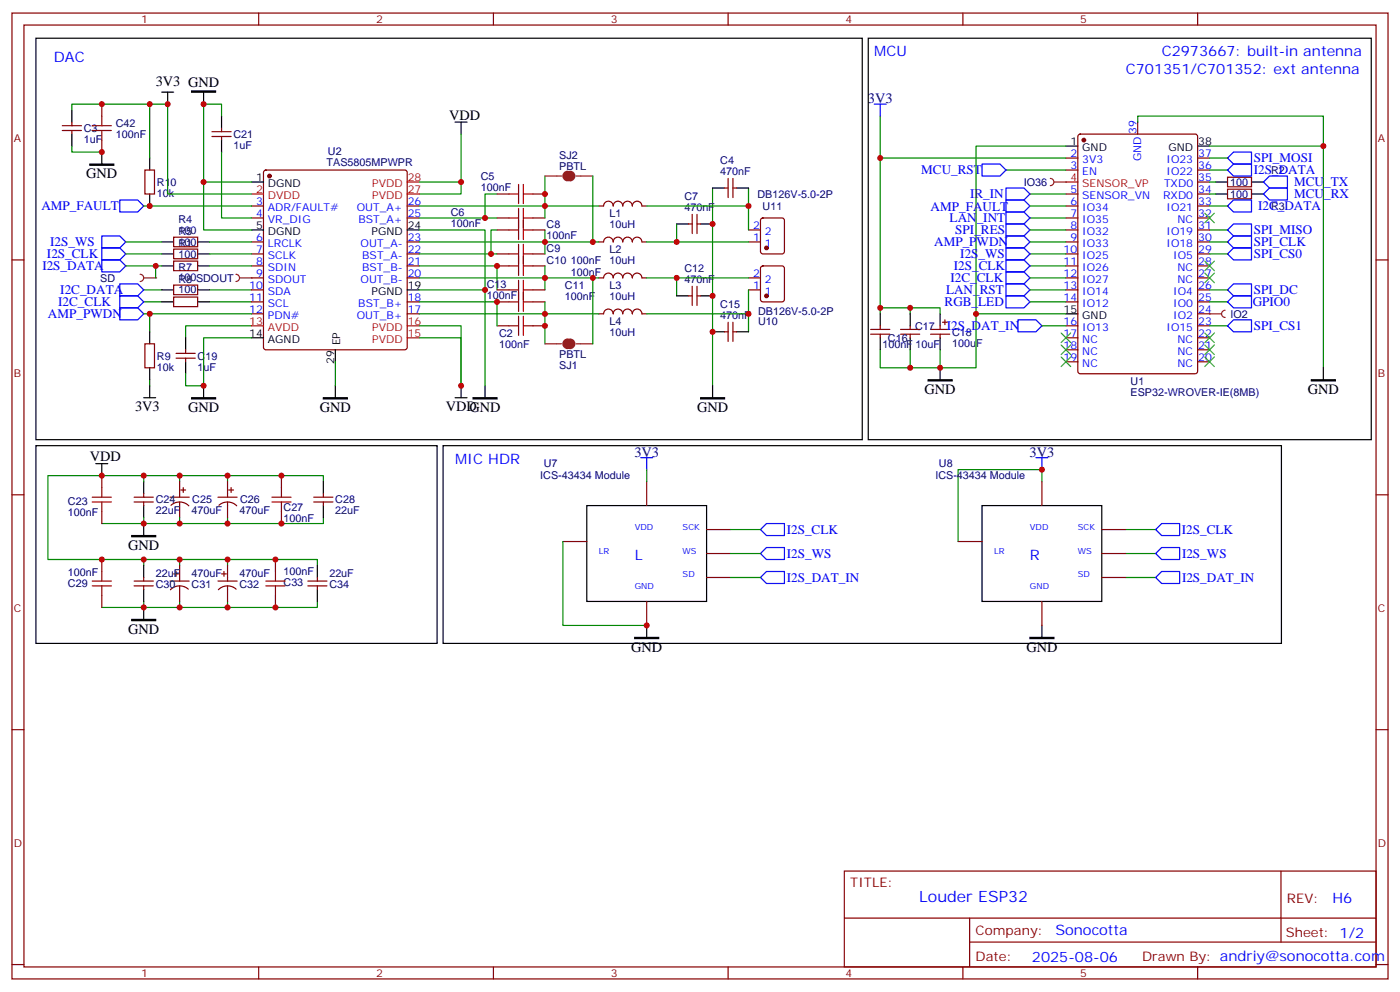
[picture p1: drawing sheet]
<svg xmlns="http://www.w3.org/2000/svg" width="412mm" height="292mm" viewBox="0 0 412 292" stroke-linecap="round" stroke-linejoin="round" font-family="sans-serif">
<g fill="none" stroke="#870000" stroke-width=".35">
<path d="M3.5 3.8h405.4v284.4h-405.4zM7.1 7.4h398.2v277.3h-398.2zM76.2 3.8v3.6M145.3 3.8v3.6M214.5 3.8v3.6M283.6 3.8v3.6M352.8 3.8v3.6M317.7 39.7l.5-.2h33.9l.6 .4 .1 69.4-.5 .7h-34.1l-.6-.4-.1-69.4zM335.1 35.9v3.6M314 46.5h3.5M314 50.1h3.5M314 57.1h3.5"/>
<path d="M352.8 46.5h3.5M352.8 50.1h3.5M352.8 53.6h3.5M352.8 57.1h3.5M361.6 55.7h7.1v2.8h-7.1zM361.6 52.2h7.1v2.8h-7.1zM3.5 76.5h3.6M314 60.6h3.5M314 64.2h3.5M314 67.7h3.5M314 71.2h3.5M314 74.8h3.5"/>
<path d="M314 78.3h3.5M352.8 60.6h3.5M352.8 64.2h3.5M352.8 67.7h3.5M352.8 71.2h3.5M352.8 74.8h3.5M352.8 78.3h3.5M405.3 76.5h3.6M256.5 97h5.6M256.5 98.4h5.6M259.3 95.9v1.1M259.3 98.4v1"/>
<path d="M265.3 97h5.6M265.3 98.4h5.6M268.1 95.9v1.1M268.1 98.4v1M274.1 97h5.7M274.1 98.4h5.7M276.9 95.9v1.1M276.9 98.4v1M277.6 94.9h1.4M278.3 94.2v1.4M314 81.8h3.5M314 85.3h3.5"/>
<path d="M314 88.9h3.5M314 95.9h3.5M314 99.4h3.5M352.8 81.8h3.5M352.8 85.3h3.5M352.8 88.9h3.5M352.8 92.4h3.5M352.8 95.9h3.5M352.8 99.4h3.5M314 103h3.5M314 106.5h3.5M352.8 103h3.5"/>
<path d="M352.8 106.5h3.5M3.5 145.7h3.6M405.3 145.7h3.6M3.5 214.8h3.6M405.3 214.8h3.6M248.7 256.4h156.6v28.3h-156.6zM377.3 256.5v20.8M248.7 270.3h156.5M285.6 277.3h119.6M285.6 270.3v14.1M3.5 284h3.6M76.2 284.7v3.5"/>
<path d="M145.3 284.7v3.5M214.5 284.7v3.5M283.6 284.7v3.5M352.8 284.7v3.5M405.3 284h3.6"/>
</g>
<g fill="none" stroke="#008700" stroke-width=".35">
<path d="M259.3 34.2v12.3h54.7M335.1 35.9v-1.7h54.7v74.1M259.3 46.5v45.9M296.3 50.1h17.7M303.4 57.1h10.6M314 43h-26.5v49.4M356.3 57.1h1.8M356.3 50.1h5.3M356.3 43h33.5M356.3 53.6h1.8M356.3 46.5h5.3M303.4 78.3h10.6"/>
<path d="M303.4 64.2h10.6M303.4 74.8h10.6M356.3 67.7h5.3M356.3 74.8h5.3M356.3 71.2h5.3M259.3 90.6h8.8v1.8M268.1 90.6h8.8v1.8M303.4 88.9h10.6M303.4 85.3h10.6M314 92.4h-26.5v15.9h-10.6v-5.3M356.3 88.9h5.3M259.3 103v5.3h8.8"/>
<path d="M268.1 103v5.3h8.8"/>
</g>
<g fill="none" stroke="#00f" stroke-width=".35">
<path d="M257.5 30.7h3.6M259.3 30.7v3.5M289.3 48.3h5.3l1.7 1.8-1.7 1.7h-5.3zM296.3 55.4h5.3l1.8 1.7-1.8 1.8h-5.3zM361.6 50.1l1.8-1.8h5.3v3.5h-5.3zM361.6 46.5l1.8-1.7h5.3v3.5h-5.3zM372.2 53.6l1.7-1.8h5.3v3.6h-5.3zM373.9 55.4h5.3v3.5h-5.3l-1.7-1.8zM296.3 62.4h5.3l1.8 1.8-1.8 1.7h-5.3zM296.3 73h5.3l1.8 1.8-1.8 1.7h-5.3zM296.3 76.5h5.3l1.8 1.8-1.8 1.7h-5.3zM361.6 67.7l1.8-1.8h5.3v3.6h-5.3z"/>
<path d="M361.6 71.2l1.8-1.7h5.3v3.5h-5.3zM361.6 74.8l1.8-1.8h5.3v3.5h-5.3zM296.3 83.6h5.3l1.8 1.7-1.8 1.8h-5.3zM296.3 87.1h5.3l1.8 1.8-1.8 1.7h-5.3zM361.6 88.9l1.8-1.8h5.3v3.5h-5.3z"/>
</g>
<g fill="none" stroke="#000" stroke-width=".35">
<path d="M255.8 11.3h148.1v118.1h-148.1zM314 43h3.5M352.8 43h3.5M358.1 57.1h3.5M358.1 53.6h3.5M368.7 57.1h3.5M368.7 53.6h3.5M259.3 92.4v3.5M259.3 99.4v3.6M268.1 92.4v3.5M268.1 99.4v3.6M276.9 92.4v3.5"/>
<path d="M276.9 99.4v3.6M314 92.4h3.5M276.9 108.3v3.5M389.8 108.3v3.5"/>
</g>
<path d="M314 53.6h3.5" fill="none" stroke="#f00" stroke-width=".35"/>
<circle cx="319.3" cy="41.2" r=".53" fill="#870000" stroke="#870000" stroke-width=".35"/>
<path d="M273.4 111.8h7.1v.3h-7.1zM386.3 111.8h7v.3h-7z" fill="#000" stroke="#000" stroke-width=".35"/>
<g fill="none" stroke="#3c3" stroke-width=".35">
<path d="M354.9 76.9l2.8 2.8M354.9 62.8l2.8 2.8M357.7 76.9l-2.8 2.8M357.7 62.8l-2.8 2.8M312.6 98l2.8 2.9M315.4 98l-2.8 2.9M354.9 80.4l2.8 2.8M354.9 98l2.8 2.9M357.7 80.4l-2.8 2.8M357.7 98l-2.8 2.9M312.6 101.6l2.8 2.8M312.6 105.1l2.8 2.8"/>
<path d="M315.4 105.1l-2.8 2.8M315.4 101.6l-2.8 2.8M354.9 105.1l2.8 2.8M354.9 101.6l2.8 2.8M357.7 105.1l-2.8 2.8M357.7 101.6l-2.8 2.8"/>
</g>
<path d="M356.3 92.4h3.5M360.9 91.3a1.06 1.06 0 0 0-1.1 1.1 1.06 1.06 0 0 0 1.1 1.1" fill="none" stroke="#8c2424" stroke-width=".35"/>
<circle cx="356.3" cy="92.4" r=".18" fill="#8c2424"/>
<path d="M309.4 52.5a1.06 1.06 0 0 1 1 1.1 1.06 1.06 0 0 1-1 1M310.4 53.6h3.6" fill="none" stroke="#8c2424" stroke-width=".35"/>
<circle cx="314" cy="53.6" r=".18" fill="#8c2424"/>
<g fill="none" stroke="#008700" stroke-width=".35">
<path d="M44.1 30.7h-22.9v1.7M65.3 34.2v-3.5h-5.3v22.9h14.1M135.8 39.5v17.6h-12.3M21.2 43v1.8h8.8M44.1 46.5v-15.8h5.3v26.4h24.7M60 53.6v14.1h14.1M65.3 44.8v19.4h8.8M123.5 53.6h12.3M146.4 57.1h-3.5v7.1M160.5 51.8v12.4M174.6 51.8v19.4M209.9 55.4v58.2"/>
<path d="M220.5 55.4v5.2M37 71.2h10.6M37 78.3h10.6M37 74.8h10.6M42.3 60.6h31.8M61.7 71.2h12.4M61.7 78.3h12.4M61.7 74.8h12.4M123.5 67.7h19.4v17.6M123.5 60.6h52.9M123.5 71.2h52.9M123.5 74.8h22.9"/>
<path d="M123.5 78.3h22.9v7M123.5 64.2h22.9M146.4 67.7h-1.8v7.1M160.5 67.7v7.1M160.5 78.3v7M190.5 60.6h30v7.1M190.5 71.2h30M199.3 65.9v5.3M303.4 67.7h10.6M303.4 60.6h10.6M303.4 71.2h10.6M356.3 60.6h5.3"/>
<path d="M42.3 85.3h5.3M42.3 88.9h5.3M42.3 92.4h31.8M44.1 92.4v5.3M61.7 85.3h12.4M61.7 88.9h12.4M74.1 95.9h-19.4v3.5M74.1 99.4h-14.1v14.2h-5.3v-3.6M123.5 95.9h12.3v17.7v-14.2h-12.3M123.5 85.3h19.4v28.3M123.5 81.8h52.9M123.5 92.4h52.9"/>
<path d="M123.5 88.9h22.9v7M160.5 88.9v12.3M174.6 81.8v19.4M190.5 81.8h30M199.3 81.8v5.3M220.5 85.3v7.1h-30M220.5 92.4v5.3M303.4 81.8h10.6M306.9 95.9h7.1M356.3 95.9h5.3M356.3 85.3h5.3M44.1 111.8v1.8"/>
<path d="M98.8 106.5v7.1M42.3 140v1.8M42.3 152.4v1.7M52.9 141.8v-1.8h-38.8v24.7h28.2v1.8M52.9 140h14.1v1.8M52.9 152.4v1.7h-22.9M67 140h28.2v1.8M67 152.4v1.7h-14.1M95.2 152.4v1.7h-28.2M165.8 159.4v24.7h24.7M215.2 155.9h8.8M306.9 141.8v-3.5h-24.7v21.1"/>
<path d="M331.6 155.9h8.8M42.3 177.1v1.7h-12.3M42.3 164.7h10.6v1.8M52.9 177.1v1.7h-10.6M52.9 164.7h14.1v1.8M67 164.7h26.5v1.8M67 177.1v1.7h-14.1M93.5 177.1v1.7h-26.5M215.2 162.9h8.8M215.2 170h8.8M331.6 162.9h8.8M331.6 170h8.8"/>
</g>
<g fill="none" stroke="#00f" stroke-width=".35">
<path d="M35.3 58.9h5.3l1.7 1.7-1.7 1.8h-5.3zM296.3 58.9h5.3l1.8 1.7-1.8 1.8h-5.3zM30 69.5h5.3l1.7 1.7-1.7 1.8h-5.3zM30 73h5.3l1.7 1.8-1.7 1.7h-5.3zM30 76.5h5.3l1.7 1.8-1.7 1.7h-5.3zM296.3 65.9h5.3l1.8 1.8-1.8 1.8h-5.3zM296.3 69.5h5.3l1.8 1.7-1.8 1.8h-5.3zM361.6 60.6l1.8-1.7h5.3v3.5h-5.3zM35.3 83.6h5.3l1.7 1.7-1.7 1.8h-5.3zM35.3 87.1h5.3l1.7 1.8-1.7 1.7h-5.3zM35.3 90.6h5.3l1.7 1.8-1.7 1.8h-5.3zM296.3 80h5.3l1.8 1.8-1.8 1.8h-5.3z"/>
<path d="M299.9 94.2h5.3l1.7 1.7-1.7 1.8h-5.3zM361.6 85.3l1.8-1.7h5.3v3.5h-5.3zM361.6 95.9l1.8-1.7h5.3v3.5h-5.3zM188.7 134.7h3.6M190.5 134.7v3.6M305.2 134.7h3.5M306.9 134.7v3.6M224 155.9l1.8-1.8h5.3v3.6h-5.3zM340.4 155.9l1.8-1.8h5.3v3.6h-5.3zM224 162.9l1.8-1.7h5.3v3.5h-5.3zM224 170l1.8-1.8h5.3v3.6h-5.3zM340.4 170l1.8-1.8h5.3v3.6h-5.3z"/>
<path d="M340.4 162.9l1.8-1.7h5.3v3.5h-5.3z"/>
</g>
<g fill="none" stroke="#870000" stroke-width=".35">
<path d="M18.3 38.4h5.7M18.3 37h5.7M21.2 35.9v1.1M21.2 38.4v1.1M30 30.7v3.5M62.4 38.8h5.7M65.3 37.7v1.1M30 41.2v3.6M42.7 50.1h2.8v7h-2.8zM62.4 40.2h5.7M65.3 40.2v1M77.8 50.3l.5-.2h40.9l.5 .2 .2 .5v51.5l-.2 .5-.5 .2h-40.9l-.5-.3-.2-.4v-51.5z"/>
<path d="M146.4 57.1h3.5M157 57.1h3.5M213.4 55.4h1.1M214.5 52.5v5.7M215.9 52.5v5.7M215.9 55.4h1.1M51.2 76.9h7v2.8h-7zM51.2 73.3h7v2.9h-7zM51.2 69.8h7v2.8h-7zM74.1 71.2h3.5M74.1 78.3h3.5M74.1 74.8h3.5"/>
<path d="M74.1 64.2h3.5M74.1 60.6h3.5M119.9 71.2h3.6M119.9 78.3h3.6M119.9 74.8h3.6M119.9 64.2h3.6M119.9 60.6h3.6M146.4 67.7h3.5M146.4 78.3h3.5M146.4 74.8h3.5M146.4 64.2h3.5M157 67.7h3.5"/>
<path d="M157 78.3h3.5M157 74.8h3.5M157 64.2h3.5M176.4 71.2h1.4a1.41 1.41 0 0 1 1.4-1.4 1.41 1.41 0 0 1 1.4 1.4 1.41 1.41 0 0 1 1.4-1.4 1.41 1.41 0 0 1 1.4 1.4 1.41 1.41 0 0 1 1.5-1.4 1.41 1.41 0 0 1 1.4 1.4 1.41 1.41 0 0 1 1.4-1.4 1.41 1.41 0 0 1 1.4 1.4h1.4M176.4 60.6h1.4a1.41 1.41 0 0 1 1.4-1.4 1.41 1.41 0 0 1 1.4 1.4M180.6 60.6a1.41 1.41 0 0 1 1.4-1.4 1.41 1.41 0 0 1 1.4 1.4M183.4 60.6a1.41 1.41 0 0 1 1.5-1.4 1.41 1.41 0 0 1 1.4 1.4M186.3 60.6a1.41 1.41 0 0 1 1.4-1.4 1.41 1.41 0 0 1 1.4 1.4M189.1 60.6h1.4M202.8 65.9h1.1M203.9 63.1v5.7M205.3 63.1v5.7"/>
<path d="M205.3 65.9h1.1M220.5 71.2h3.5M220.5 67.7h3.5M224.2 78.5l.5-.2h5.7l.6 .4 .1 9.5-.5 .6-5.9 .1-.6-.5-.1-9.4zM224.2 64.4l.5-.2h5.7l.6 .4 .1 9.4-.5 .7-5.9 .1-.6-.5-.1-9.4zM51.2 87.5h7v2.8h-7zM51.2 83.9h7v2.8h-7zM74.1 85.3h3.5M74.1 81.8h3.5M74.1 88.9h3.5M74.1 92.4h3.5M119.9 81.8h3.6"/>
<path d="M119.9 88.9h3.6M119.9 92.4h3.6M146.4 85.3h3.5M146.4 95.9h3.5M146.4 88.9h3.5M157 85.3h3.5M157 95.9h3.5M157 88.9h3.5M176.4 92.4h1.4a1.41 1.41 0 0 1 1.4-1.4 1.41 1.41 0 0 1 1.4 1.4 1.41 1.41 0 0 1 1.4-1.4 1.41 1.41 0 0 1 1.4 1.4 1.41 1.41 0 0 1 1.5-1.4 1.41 1.41 0 0 1 1.4 1.4 1.41 1.41 0 0 1 1.4-1.4 1.41 1.41 0 0 1 1.4 1.4h1.4M176.4 81.8h1.4a1.41 1.41 0 0 1 1.4-1.4 1.41 1.41 0 0 1 1.4 1.4 1.41 1.41 0 0 1 1.4-1.4 1.41 1.41 0 0 1 1.4 1.4 1.41 1.41 0 0 1 1.5-1.4 1.41 1.41 0 0 1 1.4 1.4 1.41 1.41 0 0 1 1.4-1.4 1.41 1.41 0 0 1 1.4 1.4h1.4M202.8 87.1h1.1M203.9 84.3v5.6"/>
<path d="M205.3 84.3v5.6M205.3 87.1h1.1M213.4 97.7h1.1M214.5 94.9v5.6M215.9 94.9v5.6M215.9 97.7h1.1M220.5 85.3h3.5M220.5 81.8h3.5M42.7 101.2h2.8v7.1h-2.8zM51.9 105.4h5.6M51.9 104h5.6M54.7 103v1"/>
<path d="M54.7 105.4v1.1M30 140v3.5M30 150.6v3.5M39.5 147.8h5.7M39.5 146.4h5.7M42.3 145.3v1.1M42.3 147.8v1M50.1 146.4h5.6M50.4 148.7a3.8 3.8 0 0 1 5.2 .2M52.9 141.8v4.6M52.9 147.8v4.6M53.3 144.3h1.4"/>
<path d="M54 143.5v1.5M64.2 146.4h5.6M64.5 148.7a3.8 3.8 0 0 1 5.2 .2M67 141.8v4.6M67 147.8v4.6M67.4 144.3h1.4M68.1 143.5v1.5M82.9 140v3.5M82.9 150.6v3.5M92.4 147.8h5.7M92.4 146.4h5.7M95.2 145.3v1.1"/>
<path d="M95.2 147.8v1M165.8 159.4h7.1M190.5 141.8v7M208.1 155.9h7.1M282.2 159.4h7.1M306.9 141.8v7M324.6 155.9h7M30 164.7v3.5M30 175.3v3.5M39.5 171.1h5.7M39.5 172.5h5.7M42.3 170v1.1"/>
<path d="M42.3 172.5v1M50.1 171.1h5.6M51.2 168.9h1.4M51.9 168.2v1.5M52.9 166.5v4.6M52.9 172.5v4.6M55.5 173.4a3.8 3.8 0 0 0-5.3 .2M64.2 171.1h5.6M65.3 168.9h1.4M66 168.2v1.5M67 166.5v4.6M67 172.5v4.6"/>
<path d="M69.6 173.4a3.8 3.8 0 0 0-5.3 .2M81.1 164.7v3.5M81.1 175.3v3.5M90.7 171.1h5.6M90.7 172.5h5.6M93.5 170v1.1M93.5 172.5v1M190.5 177.1v7M208.1 162.9h7.1M208.1 170h7.1M306.9 177.1v7M324.6 162.9h7"/>
<path d="M324.6 170h7"/>
</g>
<g fill="#870000" stroke="#870000" stroke-width=".35">
<circle cx="225.8" cy="87.1" r=".53"/>
<circle cx="225.8" cy="73" r=".53"/>
<circle cx="79.4" cy="51.8" r=".53"/>
</g>
<path d="M56.4 26.8h7.1v.3h-7.1zM26.5 48.3h7v.3h-7zM56.4 117.1h7.1v.3h-7.1zM95.2 117.1h7.1v.3h-7.1zM139.3 117.1h7.1v.3h-7.1zM206.4 117.1h7v.3h-7zM38.8 157.7h7.1v.3h-7.1zM38.8 182.4h7.1v.3h-7.1zM187 187.6h7v.4h-7zM303.4 187.6h7v.4h-7z" fill="#000" stroke="#000" stroke-width=".35"/>
<g fill="none" stroke="#000" stroke-width=".35">
<path d="M10.6 11.3h243.4v118.1h-243.4zM21.2 32.4v3.5M21.2 39.5v3.5M47.6 27.1h3.6M49.4 27.1v3.6M60 27.1v3.6M65.3 34.2v3.5M134.1 35.9h3.5M135.8 35.9v3.6M30 44.8v3.5M44.1 46.5v3.6M44.1 57.1v3.5"/>
<path d="M65.3 41.2v3.6M74.1 53.6h3.5M209.9 55.4h3.5M217 55.4h3.5M47.6 78.3h3.6M47.6 74.8h3.6M47.6 71.2h3.6M58.2 78.3h3.5M58.2 74.8h3.5M58.2 71.2h3.5M74.1 67.7h3.5M119.9 67.7h3.6"/>
<path d="M199.3 65.9h3.5M206.4 65.9h3.5M44.1 97.7v3.5M47.6 88.9h3.6M47.6 85.3h3.6M54.7 99.4v3.6M58.2 88.9h3.5M58.2 85.3h3.5M74.1 99.4h3.5M119.9 85.3h3.6M199.3 87.1h3.5M206.4 87.1h3.5"/>
<path d="M209.9 97.7h3.5M217 97.7h3.5M42.3 117.1h3.6M44.1 108.3v3.5M44.1 113.6v3.5M54.7 106.5v3.5M60 113.6v3.5M98.8 103v3.5M98.8 113.6v3.5M134.1 117.1h3.5M135.8 113.6v3.5M142.9 113.6v3.5"/>
<path d="M209.9 113.6v3.5M10.6 131.2h118.2v58.2h-118.2zM28.2 136.5h3.5M30 136.5v3.5M130.5 131.2h247v58.2h-247zM42.3 141.8v3.5M42.3 148.8v3.6M42.3 154.1v3.6M95.2 141.8v3.5M95.2 148.8v3.6M172.9 148.8h35.2v28.3h-35.2zM289.3 148.8h35.3v28.3h-35.3z"/>
<path d="M42.3 166.5v3.5M42.3 173.5v3.6M42.3 178.8v3.6M93.5 166.5v3.5M93.5 173.5v3.6M190.5 184.1v3.5M306.9 184.1v3.5"/>
</g>
<g fill="none" stroke="#a10000" stroke-width=".35">
<path d="M27.2 38.4h5.6M27.2 37h5.6M30 34.2v2.8M30 38.4v2.8M149.9 57.1h2.9M152.8 54.3v5.6M154.2 54.3v5.6M154.2 57.1h2.8M149.9 78.3h2.9M149.9 67.7h2.9M149.9 74.8h2.9M149.9 64.2h2.9"/>
<path d="M152.8 61.3v9.2M152.8 71.9v9.2M154.2 61.3v9.2M154.2 71.9v9.2M154.2 78.3h2.8M154.2 67.7h2.8M154.2 74.8h2.8M154.2 64.2h2.8M149.9 85.3h2.9M149.9 95.9h2.9M149.9 88.9h2.9M152.8 82.5v9.2"/>
<path d="M152.8 93.1v5.6M154.2 85.3h2.8M154.2 82.5v9.2M154.2 93.1v5.6M154.2 95.9h2.8M154.2 88.9h2.8M27.2 147.8h5.6M27.2 146.4h5.6M30 143.5v2.9M30 147.8v2.8M80.1 147.8h5.6M80.1 146.4h5.6"/>
<path d="M82.9 143.5v2.9M82.9 147.8v2.8M27.2 171.1h5.6M27.2 172.5h5.6M30 168.2v2.9M30 172.5v2.8M78.3 171.1h5.7M78.3 172.5h5.7M81.1 168.2v2.9M81.1 172.5v2.8"/>
</g>
<path d="M74.1 57.1h3.5M119.9 57.1h3.6M119.9 53.6h3.6M74.1 95.9h3.5M119.9 95.9h3.6M119.9 99.4h3.6" fill="none" stroke="#f00" stroke-width=".35"/>
<path d="M167.2 51.1a.71 .71 0 0 0-.7 .7 .71 .71 0 0 0 .7 .7M167.9 51.1a.71 .71 0 0 1 .7 .7 .71 .71 0 0 1-.7 .7M167.2 100.5a.71 .71 0 0 0-.7 .7 .71 .71 0 0 0 .7 .7M167.9 100.5a.71 .71 0 0 1 .7 .7 .71 .71 0 0 1-.7 .7" fill="none" stroke="#8c2424" stroke-width="1.8"/>
<path d="M160.5 51.8h5M169.7 51.8h4.9M69.5 80.8a1.06 1.06 0 0 1 1.1 1 1.06 1.06 0 0 1-1.1 1.1M70.6 81.8h3.5M160.5 101.2h5M169.7 101.2h4.9" fill="none" stroke="#8c2424" stroke-width=".35"/>
<circle cx="74.1" cy="81.8" r=".18" fill="#8c2424"/>
<path d="M41.3 80.8a1.06 1.06 0 0 1 1 1 1.06 1.06 0 0 1-1 1.1M42.3 81.8h3.6" fill="none" stroke="#8c2424" stroke-width=".35"/>
<circle cx="45.9" cy="81.8" r=".18" fill="#8c2424"/>
<path d="M45.9 78.3v3.5M190.5 138.3v3.5" fill="none" stroke="#008700" stroke-width=".35"/>
<g fill="#c00">
<circle cx="259.3" cy="46.5" r=".88"/>
<circle cx="259.3" cy="90.6" r=".88"/>
<circle cx="276.9" cy="108.3" r=".88"/>
<circle cx="268.1" cy="108.3" r=".88"/>
<circle cx="268.1" cy="90.6" r=".88"/>
<circle cx="389.8" cy="43" r=".88"/>
<circle cx="287.5" cy="92.4" r=".88"/>
<circle cx="82.9" cy="140" r=".88"/>
<circle cx="67" cy="140" r=".88"/>
<circle cx="82.9" cy="154.1" r=".88"/>
<circle cx="67" cy="154.1" r=".88"/>
<circle cx="81.1" cy="178.8" r=".88"/>
<circle cx="67" cy="178.8" r=".88"/>
<circle cx="81.1" cy="164.7" r=".88"/>
<circle cx="67" cy="164.7" r=".88"/>
<circle cx="135.8" cy="113.6" r=".88"/>
<circle cx="52.9" cy="178.8" r=".88"/>
<circle cx="42.3" cy="178.8" r=".88"/>
<circle cx="52.9" cy="164.7" r=".88"/>
<circle cx="42.3" cy="164.7" r=".88"/>
<circle cx="30" cy="164.7" r=".88"/>
<circle cx="135.8" cy="53.6" r=".88"/>
<circle cx="52.9" cy="154.1" r=".88"/>
<circle cx="52.9" cy="140" r=".88"/>
<circle cx="30" cy="140" r=".88"/>
<circle cx="42.3" cy="140" r=".88"/>
<circle cx="42.3" cy="154.1" r=".88"/>
<circle cx="146.4" cy="78.3" r=".88"/>
<circle cx="146.4" cy="88.9" r=".88"/>
<circle cx="144.6" cy="74.8" r=".88"/>
<circle cx="142.9" cy="64.2" r=".88"/>
<circle cx="30" cy="30.7" r=".88"/>
<circle cx="44.1" cy="30.7" r=".88"/>
<circle cx="30" cy="44.8" r=".88"/>
<circle cx="209.9" cy="97.7" r=".88"/>
<circle cx="209.9" cy="65.9" r=".88"/>
<circle cx="209.9" cy="87.1" r=".88"/>
<circle cx="220.5" cy="60.6" r=".88"/>
<circle cx="199.3" cy="71.2" r=".88"/>
<circle cx="199.3" cy="81.8" r=".88"/>
<circle cx="220.5" cy="92.4" r=".88"/>
<circle cx="44.1" cy="92.4" r=".88"/>
<circle cx="60" cy="113.6" r=".88"/>
<circle cx="44.1" cy="60.6" r=".88"/>
<circle cx="60" cy="53.6" r=".88"/>
<circle cx="142.9" cy="85.3" r=".88"/>
<circle cx="49.4" cy="30.7" r=".88"/>
<circle cx="160.5" cy="92.4" r=".88"/>
<circle cx="160.5" cy="81.8" r=".88"/>
<circle cx="160.5" cy="71.2" r=".88"/>
<circle cx="160.5" cy="60.6" r=".88"/>
<circle cx="60" cy="30.7" r=".88"/>
<circle cx="160.5" cy="57.1" r=".88"/>
<circle cx="160.5" cy="95.9" r=".88"/>
<circle cx="174.6" cy="81.8" r=".88"/>
<circle cx="174.6" cy="71.2" r=".88"/>
<circle cx="190.5" cy="184.1" r=".88"/>
<circle cx="45.9" cy="78.3" r=".88"/>
<circle cx="306.9" cy="138.3" r=".88"/>
</g>
<text font-size="4.6" fill="#00f" x="270.8" y="265.5">Louder ESP32</text>
<g font-size="4.2" fill="#00f">
<text x="257.5" y="16.5">MCU</text>
<text x="342.2" y="16.5">C2973667: built-in antenna</text>
<text x="15.9" y="18.3">DAC</text>
<text x="331.6" y="21.8">C701351/C701352: ext antenna</text>
<text x="134.1" y="136.5">MIC HDR</text>
<text x="187" y="164.7">L</text>
<text x="303.4" y="164.7">R</text>
<text x="392.5" y="265.7">H6</text>
<text x="310.9" y="275.3">Sonocotta</text>
<text x="304" y="283.1">2025-08-06</text>
</g>
<g font-size="4.2">
<text x="45.9" y="25.4">3V3 GND</text>
<text x="132.3" y="35.2">VDD</text>
<text x="25.4" y="52.5">GND</text>
<text x="272.3" y="116.1">GND</text>
<text x="385.2" y="116.1">GND</text>
<text x="39.8" y="121">3V3</text>
<text x="55.4" y="121.3">GND</text>
<text x="94.2" y="121.3">GND</text>
<text x="131.3" y="121">VDD</text>
<text x="138.3" y="121.3">GND</text>
<text x="205.3" y="121.3">GND</text>
<text x="26.5" y="135.8">VDD</text>
<text x="37.7" y="161.9">GND</text>
<text x="37.7" y="186.6">GND</text>
<text x="185.9" y="192">GND</text>
<text x="302.3" y="192">GND</text>
</g>
<g font-size="4.2" fill="#000080">
<text x="255.7" y="30.4">3V3</text>
<text x="186.9" y="134.4">3V3</text>
<text x="303.3" y="134.4">3V3</text>
</g>
<g font-size="3.9" fill="#00f">
<text x="369.4" y="47.7">SPI_MOSI</text>
<text x="271.4" y="51.3">MCU_RST</text>
<text x="369.4" y="51.3">I2S_DATA</text>
<text x="285.8" y="58.4">IR_IN</text>
<text x="381.2" y="54.7">MCU_TX</text>
<text x="381.2" y="58.3">MCU_RX</text>
<text x="12.2" y="61.9">AMP_FAULT</text>
<text x="274.1" y="62">AMP_FAULT</text>
<text x="279.7" y="65.5">LAN_INT</text>
<text x="370.6" y="61.9">I2C_DATA</text>
<text x="281.4" y="69">SPI_RES</text>
<text x="369.4" y="69">SPI_MISO</text>
<text x="13.8" y="76">I2S_CLK</text>
<text x="14.8" y="72.5">I2S_WS</text>
<text x="275.2" y="72.3">AMP_PWDN</text>
<text x="282.9" y="76">I2S_WS</text>
<text x="369.4" y="72.4">SPI_CLK</text>
<text x="369.4" y="76">SPI_CS0</text>
<text x="12.5" y="79.5">I2S_DATA</text>
<text x="280" y="83.1">I2C_CLK</text>
<text x="281" y="79.6">I2S_CLK</text>
<text x="17.8" y="86.6">I2C_DATA</text>
<text x="278.7" y="86.5">LAN_RST</text>
<text x="369.4" y="86.5">SPI_DC</text>
<text x="14.1" y="93.6">AMP_PWDN</text>
<text x="17.2" y="90.1">I2C_CLK</text>
<text x="278.2" y="90.1">RGB_LED</text>
<text x="369" y="90.1">GPIO0</text>
<text x="278.9" y="97.2">I2S_DAT_IN</text>
<text x="369.4" y="97.1">SPI_CS1</text>
<text x="231.7" y="157.1">I2S_CLK</text>
<text x="348.2" y="157.1">I2S_CLK</text>
<text x="231.8" y="164.2">I2S_WS</text>
<text x="348.2" y="164.2">I2S_WS</text>
<text x="231.8" y="171.2">I2S_DAT_IN</text>
<text x="348.2" y="171.2">I2S_DAT_IN</text>
</g>
<g font-size="3.9" fill="#800">
<text x="250.5" y="261">TITLE:</text>
<text x="379.1" y="265.7">REV:</text>
<text x="287.4" y="275.2">Company:</text>
<text x="378.7" y="275.8">Sheet: 1/2</text>
<text x="287.4" y="282.9">Date:</text>
<text x="336.4" y="283">Drawn By: andriy@sonocotta.com</text>
</g>
<g font-size="3.2" fill="#800">
<text x="41.6" y="6.8">1</text>
<text x="110.8" y="6.8">2</text>
<text x="179.9" y="6.8">3</text>
<text x="249.1" y="6.8">4</text>
<text x="318.2" y="6.8">5</text>
<text x="4.1" y="41.9">A</text>
<text x="405.9" y="41.9">A</text>
<text x="4.1" y="111.1">B</text>
<text x="405.9" y="111.1">B</text>
<text x="4.1" y="180.2">C</text>
<text x="405.9" y="180.2">C</text>
<text x="4.1" y="249.4">D</text>
<text x="405.9" y="249.4">D</text>
<text x="41.6" y="287.7">1</text>
<text x="110.8" y="287.7">2</text>
<text x="179.9" y="287.7">3</text>
<text x="249.1" y="287.7">4</text>
<text x="318.2" y="287.7">5</text>
</g>
<g font-size="3.2" fill="#000080">
<text x="24.7" y="38.9">C3</text>
<text x="34.1" y="40.6">100nF</text>
<text x="34.1" y="37.4">C42</text>
<text x="68.8" y="40.6">C21</text>
<text x="24.7" y="42">1uF</text>
<text x="68.8" y="43.8">1uF</text>
<text x="96.6" y="45.7">U2</text>
<text x="164.7" y="46.9">SJ2</text>
<text x="96.2" y="49">TAS5805MPWPR</text>
<text x="141.6" y="53">C5</text>
<text x="164.7" y="50.1">PBTL</text>
<text x="212.2" y="51.5">470nF</text>
<text x="212.2" y="48.3">C4</text>
<text x="374.5" y="51.2">R2</text>
<text x="46.2" y="58">10k</text>
<text x="46.2" y="54.7">R10</text>
<text x="141.6" y="56.2">100nF</text>
<text x="201.6" y="58.9">C7</text>
<text x="223.1" y="58.2">DB126V-5.0-2P</text>
<text x="301.6" y="54.8">IO36</text>
<text x="362.4" y="58.2">100</text>
<text x="362.4" y="54.7">100</text>
<text x="52.6" y="65.6">R4</text>
<text x="132.8" y="63.5">C6</text>
<text x="179.5" y="63.8">L1</text>
<text x="201.6" y="62.1">470nF</text>
<text x="224.6" y="61.8">U11</text>
<text x="374.5" y="61.8">R3</text>
<text x="52.6" y="69.1">R5</text>
<text x="52.6" y="68.8">100</text>
<text x="132.8" y="66.8">100nF</text>
<text x="161" y="70.4">100nF</text>
<text x="161" y="67.1">C8</text>
<text x="179.5" y="67.1">10uH</text>
<text x="52.6" y="75.8">100</text>
<text x="52.6" y="72.6">R1</text>
<text x="52.6" y="72.3">100</text>
<text x="161" y="77.7">C10</text>
<text x="161" y="74.2">C9</text>
<text x="168.2" y="77.7">100nF</text>
<text x="179.5" y="77.7">10uH</text>
<text x="179.5" y="74.4">L2</text>
<text x="29.5" y="82.9">SD</text>
<text x="52.6" y="83.2">R8</text>
<text x="52.6" y="82.9">100SDOUT</text>
<text x="52.6" y="79.7">R7</text>
<text x="168.2" y="81.2">100nF</text>
<text x="201.6" y="83.2">470nF</text>
<text x="201.6" y="80">C12</text>
<text x="52.6" y="86.4">100</text>
<text x="143.4" y="88">100nF</text>
<text x="143.4" y="84.7">C13</text>
<text x="166.4" y="88.3">100nF</text>
<text x="166.4" y="85">C11</text>
<text x="179.5" y="88.3">10uH</text>
<text x="179.5" y="85">L3</text>
<text x="179.5" y="95.5">L4</text>
<text x="212.2" y="93.8">470nF</text>
<text x="212.2" y="90.6">C15</text>
<text x="223.3" y="92.6">DB126V-5.0-2P</text>
<text x="223.3" y="95.7">U10</text>
<text x="362.5" y="93.5">IO2</text>
<text x="147" y="99.1">C2</text>
<text x="179.5" y="98.9">10uH</text>
<text x="261.6" y="100.6">C16</text>
<text x="269.5" y="97.1">C17</text>
<text x="280.5" y="98.8">C18</text>
<text x="46.2" y="105.9">R9</text>
<text x="58.2" y="105.9">C19</text>
<text x="147" y="102.4">100nF</text>
<text x="164.7" y="105.4">PBTL</text>
<text x="259.9" y="102.3">100nF</text>
<text x="269.6" y="102.4">10uF</text>
<text x="280.5" y="102">100uF</text>
<text x="46.2" y="109.2">10k</text>
<text x="58.2" y="109.1">1uF</text>
<text x="164.7" y="108.6">SJ1</text>
<text x="333" y="113.3">U1</text>
<text x="333" y="116.6">ESP32-WROVER-IE(8MB)</text>
<text x="160.2" y="137.6">U7</text>
<text x="276.6" y="137.6">U8</text>
<text x="159.1" y="141.1">ICS-43434 Module</text>
<text x="275.6" y="141.1">ICS-43434 Module</text>
<text x="20" y="148.6">C23</text>
<text x="45.9" y="148.2">C24</text>
<text x="56.6" y="148.1">C25</text>
<text x="70.8" y="148.1">C26</text>
<text x="98.8" y="148.2">C28</text>
<text x="20" y="151.8">100nF</text>
<text x="45.9" y="151.4">22uF</text>
<text x="56.4" y="151.4">470uF</text>
<text x="70.6" y="151.4">470uF</text>
<text x="83.5" y="153.5">100nF</text>
<text x="83.5" y="150.3">C27</text>
<text x="98.8" y="151.4">22uF</text>
<text x="20" y="169.5">100nF</text>
<text x="20" y="172.7">C29</text>
<text x="45.9" y="169.9">22uF</text>
<text x="45.9" y="173.1">C30</text>
<text x="56.4" y="169.9">470uF</text>
<text x="56.4" y="173.1">C31</text>
<text x="70.6" y="169.9">470uF</text>
<text x="70.6" y="173.1">C32</text>
<text x="83.5" y="169.4">100nF</text>
<text x="83.5" y="172.6">C33</text>
<text x="97" y="169.9">22uF</text>
<text x="97" y="173.1">C34</text>
</g>
<g font-size="3.2" fill="#00f">
<text x="334.8" y="39.5" transform="rotate(-90 334.8 39.5)">39</text>
<text x="315.3" y="46.2">2</text>
<text x="318.8" y="47.9">3V3</text>
<text x="336.2" y="47.5" transform="rotate(-90 336.2 47.5)">GND</text>
<text x="343.6" y="47.9">IO23</text>
<text x="353" y="46.2">37</text>
<text x="315.3" y="49.7">3</text>
<text x="318.8" y="51.5">EN</text>
<text x="343.6" y="51.5">IO22</text>
<text x="353" y="49.7">36</text>
<text x="353" y="53.2">35</text>
<text x="315.3" y="56.8">5</text>
<text x="318.8" y="58.5">SENSOR_VN</text>
<text x="342.6" y="58.5">RXD0</text>
<text x="342.9" y="55">TXD0</text>
<text x="353" y="56.8">34</text>
<text x="75.4" y="60.3">3</text>
<text x="75.4" y="63.8">4</text>
<text x="78.9" y="62.1">ADR/FAULT#</text>
<text x="78.9" y="65.6">VR_DIG</text>
<text x="105.1" y="62.1">OUT_A+</text>
<text x="105.6" y="65.6">BST_A+</text>
<text x="120.1" y="63.8">25</text>
<text x="120.1" y="60.3">26</text>
<text x="315.3" y="63.8">7</text>
<text x="315.3" y="60.3">6</text>
<text x="318.8" y="65.6">IO35</text>
<text x="318.8" y="62.1">IO34</text>
<text x="343.6" y="62.1">IO21</text>
<text x="346.9" y="65.6">NC</text>
<text x="353" y="60.3">33</text>
<text x="353" y="63.8">32</text>
<text x="75.4" y="70.9">6</text>
<text x="120.1" y="70.9">23</text>
<text x="221.8" y="70.9">1</text>
<text x="221.8" y="67.3">2</text>
<text x="225.3" y="69.1">2</text>
<text x="315.3" y="70.9">9</text>
<text x="315.3" y="67.3">8</text>
<text x="318.8" y="69.1">IO32</text>
<text x="343.6" y="69.1">IO19</text>
<text x="353" y="67.3">31</text>
<text x="353" y="70.9">30</text>
<text x="75.4" y="74.4">7</text>
<text x="75.4" y="77.9">8</text>
<text x="78.9" y="72.6">LRCLK</text>
<text x="78.9" y="76.2">SCLK</text>
<text x="106.2" y="72.6">OUT_A-</text>
<text x="106.7" y="76.2">BST_A-</text>
<text x="120.1" y="77.9">21</text>
<text x="120.1" y="74.4">22</text>
<text x="225.3" y="72.6">1</text>
<text x="313.3" y="77.9">11</text>
<text x="313.3" y="74.4">10</text>
<text x="318.8" y="76.2">IO25</text>
<text x="318.8" y="72.6">IO33</text>
<text x="343.6" y="72.6">IO18</text>
<text x="345.6" y="76.2">IO5</text>
<text x="353" y="74.4">29</text>
<text x="353" y="77.9">28</text>
<text x="75.4" y="81.5">9</text>
<text x="78.9" y="79.7">SDIN</text>
<text x="78.9" y="83.2">SDOUT</text>
<text x="106.2" y="83.2">OUT_B-</text>
<text x="106.7" y="79.7">BST_B-</text>
<text x="120.1" y="81.5">20</text>
<text x="221.8" y="81.5">2</text>
<text x="225.3" y="83.2">2</text>
<text x="313.3" y="81.5">12</text>
<text x="318.8" y="83.2">IO27</text>
<text x="318.8" y="79.7">IO26</text>
<text x="346.9" y="79.7">NC</text>
<text x="346.9" y="83.2">NC</text>
<text x="353" y="81.5">27</text>
<text x="73.4" y="85">10</text>
<text x="73.4" y="88.5">11</text>
<text x="78.9" y="86.7">SDA</text>
<text x="120.1" y="88.5">18</text>
<text x="221.8" y="85">1</text>
<text x="225.3" y="86.7">1</text>
<text x="313.3" y="88.5">14</text>
<text x="313.3" y="85">13</text>
<text x="318.8" y="86.7">IO14</text>
<text x="345.6" y="86.7">IO4</text>
<text x="353" y="85">26</text>
<text x="353" y="88.5">25</text>
<text x="73.4" y="92">12</text>
<text x="78.9" y="90.3">SCL</text>
<text x="78.9" y="93.8">PDN#</text>
<text x="105.1" y="93.8">OUT_B+</text>
<text x="105.6" y="90.3">BST_B+</text>
<text x="120.1" y="92">17</text>
<text x="313.3" y="95.6">16</text>
<text x="318.8" y="90.3">IO12</text>
<text x="345.6" y="90.3">IO0</text>
<text x="345.6" y="93.8">IO2</text>
<text x="353" y="92">24</text>
<text x="353" y="95.6">23</text>
<text x="313.3" y="99.1">17</text>
<text x="318.8" y="100.9">NC</text>
<text x="318.8" y="97.3">IO13</text>
<text x="343.6" y="97.3">IO15</text>
<text x="346.9" y="100.9">NC</text>
<text x="353" y="99.1">22</text>
<text x="313.3" y="106.2">19</text>
<text x="313.3" y="102.6">18</text>
<text x="318.8" y="107.9">NC</text>
<text x="318.8" y="104.4">NC</text>
<text x="346.9" y="104.4">NC</text>
<text x="346.9" y="107.9">NC</text>
<text x="353" y="102.6">21</text>
<text x="353" y="106.2">20</text>
</g>
<g font-size="3.2">
<text x="315.3" y="42.7">1</text>
<text x="318.8" y="44.4">GND</text>
<text x="344.2" y="44.4">GND</text>
<text x="353" y="42.7">38</text>
<text x="75.4" y="53.2">1</text>
<text x="78.9" y="55">DGND</text>
<text x="75.4" y="67.3">5</text>
<text x="78.9" y="69.1">DGND</text>
<text x="109.4" y="69.1">PGND</text>
<text x="120.1" y="67.3">24</text>
<text x="109.4" y="86.7">PGND</text>
<text x="120.1" y="85">19</text>
<text x="313.3" y="92">15</text>
<text x="318.8" y="93.8">GND</text>
<text x="73.4" y="99.1">14</text>
<text x="78.9" y="100.9">AGND</text>
<text x="100.2" y="101.7" transform="rotate(-90 100.2 101.7)">EP</text>
<text x="98.4" y="107.2" transform="rotate(-90 98.4 107.2)">29</text>
</g>
<g font-size="3.2" fill="#f00">
<text x="120.1" y="53.2">28</text>
<text x="315.3" y="53.2">4</text>
<text x="75.4" y="56.8">2</text>
<text x="78.9" y="58.5">DVDD</text>
<text x="109.7" y="58.5">PVDD</text>
<text x="109.7" y="55">PVDD</text>
<text x="120.1" y="56.8">27</text>
<text x="318.8" y="55">SENSOR_VP</text>
<text x="73.4" y="95.6">13</text>
<text x="120.1" y="95.6">16</text>
<text x="78.9" y="97.3">AVDD</text>
<text x="109.7" y="100.9">PVDD</text>
<text x="109.7" y="97.3">PVDD</text>
<text x="120.1" y="99.1">15</text>
</g>
<g font-size="2.5" fill="#00f">
<text x="187" y="155.9">VDD</text>
<text x="201.1" y="155.9">SCK</text>
<text x="303.4" y="155.9">VDD</text>
<text x="317.5" y="155.9">SCK</text>
<text x="176.4" y="162.9">LR</text>
<text x="201.1" y="162.9">WS</text>
<text x="292.8" y="162.9">LR</text>
<text x="317.5" y="162.9">WS</text>
<text x="187" y="173.5">GND</text>
<text x="201.1" y="170">SD</text>
<text x="303.4" y="173.5">GND</text>
<text x="317.5" y="170">SD</text>
</g>
</svg>
